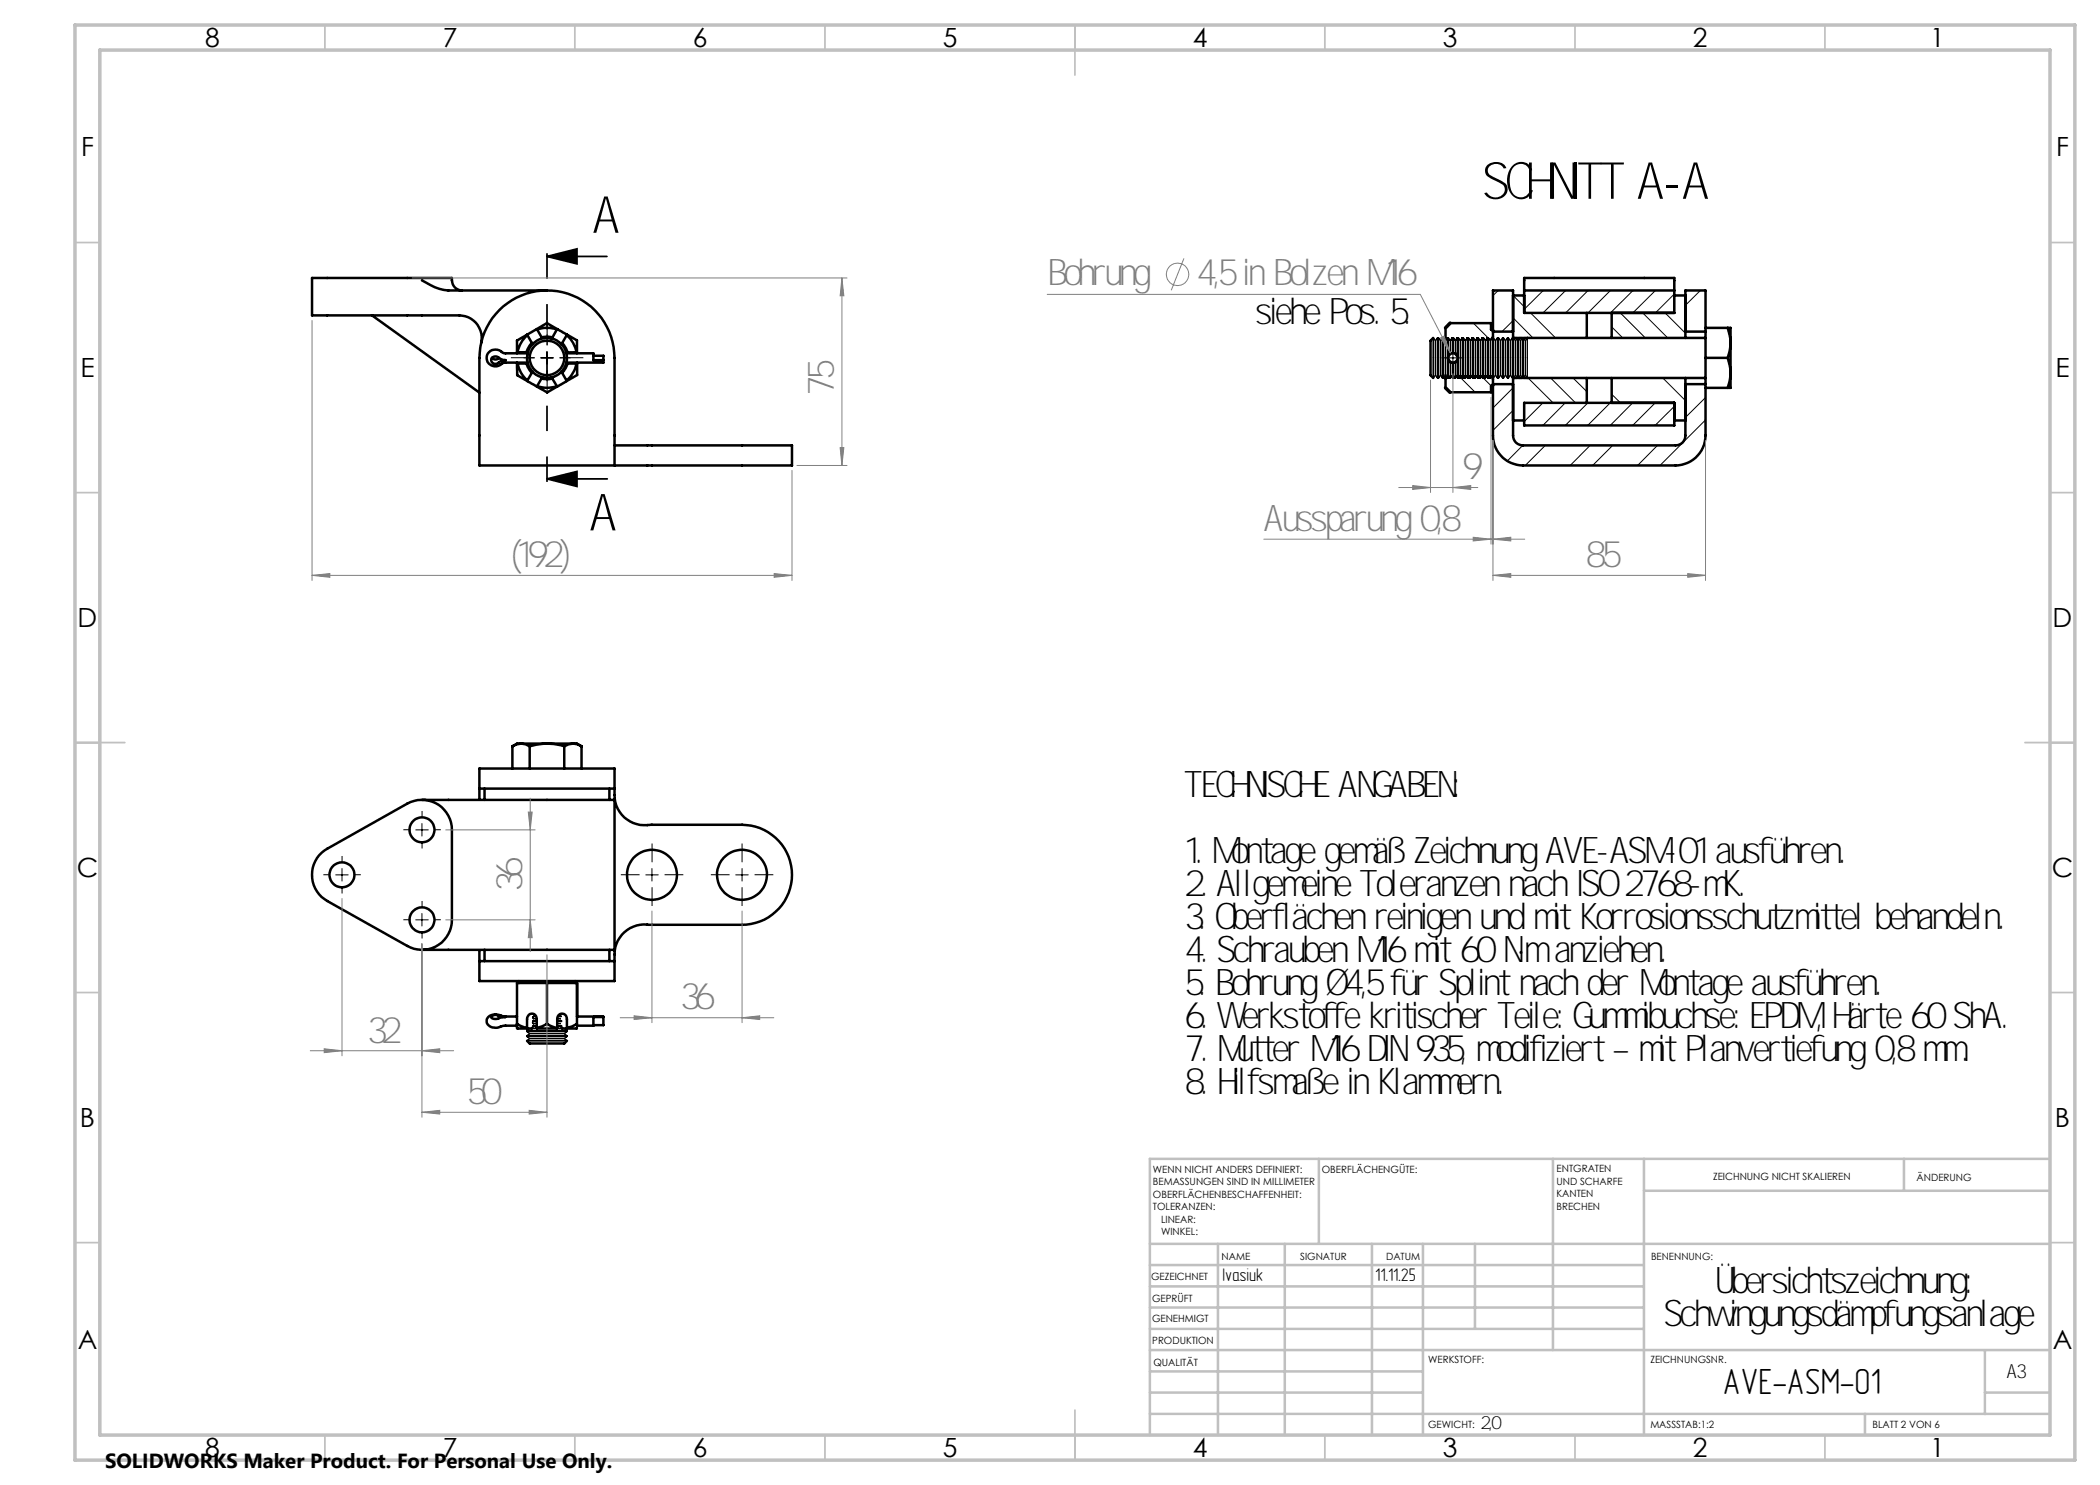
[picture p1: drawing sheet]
<svg xmlns="http://www.w3.org/2000/svg" width="420mm" height="297mm" viewBox="0 0 420 297" stroke-linecap="round" stroke-linejoin="round" font-family="sans-serif">
<g fill="none" stroke="#000" stroke-width=".25">
<path d="M334.9 59.1v3.5M99.8 71.6l-.1 .1M105.5 70.5h.1M105.6 72.7h-.1M106.5 68.8l-.7 1-.2 .6M106.5 68.8h.1M106.5 74.3v.1M106.6 68.8h-.1M107 74.8l.9 .5M107.4 65.8v.1M108.3 67.5l.1 .2M108.4 67.7l-.1 .1"/>
<path d="M108.4 75.5h.1M110.6 67.7h-.1M111 75.2l-.3 .1M112 74.5l-.1 .3M112.1 68.7l.1 .1M286.7 67.6v8M286.7 67.6l.4 .6M287.1 68.2v6.8M287.1 75l.4 .6M287.1 75l-.4 .6M287.5 67.6v8M287.5 67.6h.2"/>
<path d="M287.5 75.6h.2M287.5 67.6l-.4 .6M287.7 67.6v8M287.7 67.6l.4 .6M288.1 68.2v6.8M288.1 75l-.4 .6M288.1 75l.4 .6M288.5 67.6v8M288.5 67.6h.2M288.5 75.6h.2M288.5 67.6l-.4 .6M288.7 67.6v8"/>
<path d="M288.7 67.6l.4 .6M289.1 67.5v-.2l.3 .3M289.1 68.2v6.8M289.1 75l.4 .6M289.1 75l-.4 .6M289.1 67.5l.2 .2M289.1 67.5v.7M289.3 67.7h.1M289.3 67.6h.1M289.4 75.5l-.3 .3 .3-.3M289.4 67.7h-.1M289.4 67.6v.1"/>
<path d="M289.4 67.7h.1M289.5 71.5l.6 1.1M289.5 71.8v3.8M289.5 67.6v3.8M289.5 71.4v.4M289.5 71.8l.2 .5M289.5 67.6l-.4 .6M289.5 67.6h.2M289.5 75.6h.2M289.6 67.6h-.2M289.7 67.6v3.3M289.7 70.9l-.2 .5"/>
<path d="M289.7 72.3v3.3M289.7 72.3l.4 .3M289.7 67.6l.4 .6M289.8 75.5l.1 .1M289.9 75.4v.1M289.9 75.5v.1M289.9 75.5h.2M290.1 68.1h.1M290.1 75.5l.2-.3-.4 .4M290.1 72.6v2.4M290.1 68.2v2.4M290.1 70.6l-.4 .3"/>
<path d="M290.1 75l-.4 .6M290.1 75l.4 .6M290.1 75.5v.1M290.1 72.6l.4 .1M290.4 67.7l-.3 .4M290.5 67.6v2.9M290.5 72.7v2.9M290.5 70.5h.2M290.5 67.6h.2M290.5 75.6h.2M290.5 67.6l-.4 .6M290.5 72.7h.2"/>
<path d="M290.5 70.5l-.4 .1M290.5 67.6h-.1l-.3 .5M290.5 67.6h.1M290.7 67.6v2.9M290.7 72.7v2.9M290.7 67.6l.4 .6M290.7 70.5l.4 .1M290.8 75.5l.1 .1M290.9 75.4v.1M290.9 75.5v.1M290.9 75.5h.1M291 75.5h.1"/>
<path d="M291.1 75.5l.2-.3-.3 .4h-.1M291.1 68.1h.1M291.1 75.5l-.1 .1M291.1 70.6l.6 1.1M291.1 72.6v2.4M291.1 68.2v2.4M291.1 70.6l.4 .3M291.1 75l.4 .6M291.1 75l-.4 .6M291.1 72.6l-.4 .1M291.4 67.7l-.3 .4M291.5 72.3v3.3"/>
<path d="M291.5 67.6v3.3M291.5 70.9l.2 .5M291.5 72.3l-.4 .3M291.5 67.6h.2M291.5 75.6h.2M291.5 67.6l-.4 .6M291.5 67.6h-.1l-.3 .5M291.5 67.6h.1M291.7 67.6v3.8M291.7 71.8v3.8M291.7 71.4v.4M291.7 71.8l-.2 .5"/>
<path d="M291.7 67.6l.4 .6M291.8 75.5l.1 .1M291.9 75.3h.1M292 75.3l-.1 .3M292.1 75l-.1 .3M292.1 68.1h.1M292.1 68.2v6.8M292.1 75l-.4 .6M292.1 75l.4 .6M292.1 75.1v.4M292.2 75.2l-.3 .4M292.4 67.6l-.1 .2"/>
<path d="M292.5 67.6v8M292.5 67.6h.2M292.5 75.6h.2M292.5 67.6l-.4 .6M292.5 67.6l-.4 .5M292.5 67.6h.1M292.7 67.6v8M292.7 67.6l.4 .6M292.8 75.5l.1 .1M293 75.2l-.1 .4M293.1 68.1h.1M293.1 68.2v6.8"/>
<path d="M293.1 75l-.4 .6M293.1 75l.4 .6M293.1 75.1v.4M293.3 75.2l-.2 .4h-.2M293.4 67.6l-.3 .5M293.4 67.6v.2M293.4 67.6h.1M293.5 67.6v8M293.5 67.6h.2M293.5 75.6h.2M293.5 67.6l-.4 .6M293.5 67.6h.1"/>
<path d="M293.7 67.6v8M293.7 67.6l.4 .6M293.8 75.5l.1 .1M294 75.2l-.1 .4M294.1 75v.5M294.1 68.2v6.8M294.1 75l.4 .6M294.1 75l-.4 .6M294.1 68.1h.1M294.3 75.2l-.3 .4h-.1M294.4 67.6v.2M294.5 67.6v8"/>
<path d="M294.5 67.6h.2M294.5 75.6h.2M294.5 67.6l-.4 .6M294.5 67.6h-.1l-.3 .5M294.7 67.6v8M294.7 67.6l.4 .6M294.8 75.5l.1 .1M295 75.2l-.1 .4M295.1 68.1h.1M295.1 68.2v6.8M295.1 75l.4 .6M295.1 75l-.4 .6"/>
<path d="M295.1 75v.5M295.2 75.2l-.3 .4M295.4 67.6l-.1 .2M295.4 67.6l-.3 .5M295.4 67.6h.1M295.5 67.6v8M295.5 67.6h.2M295.5 75.6h.2M295.5 67.6l-.4 .6M295.5 67.6h.1M295.7 67.6v8M295.7 67.6l.4 .6"/>
<path d="M295.8 75.5l.1 .1M296 75.2l-.1 .4M296.1 68.1h.1M296.1 68.2v6.8M296.1 75l.4 .6M296.1 75l-.4 .6M296.1 75v.5M296.3 75.2l-.2 .4h-.2M296.4 67.6l-.3 .5M296.4 67.6v.2M296.4 67.6h.1M296.5 67.6v8"/>
<path d="M296.5 67.6h.2M296.5 75.6h.2M296.5 67.6l-.4 .6M296.5 67.6h.1M296.7 67.6v8M296.7 67.6l.4 .6M296.8 75.5l.1 .1M297 75.2l-.1 .4M297.1 75.1v.4M297.1 68.2v6.8M297.1 75l-.4 .6M297.1 75l.4 .6"/>
<path d="M297.3 75.2l-.3 .4h-.1M297.4 67.6l-.3 .5M297.4 67.6v.2M297.4 67.6h.1M297.5 67.6v8M297.5 67.6h.2M297.5 75.6h.2M297.5 67.6l-.4 .6M297.5 67.6h.1M297.7 67.6v8M297.7 67.6l.4 .6M297.8 75.5l.1 .1"/>
<path d="M298 75.2l-.1 .4M298.1 68.2v6.8M298.1 75l.4 .6M298.1 75l-.4 .6M298.1 75v.5M298.2 75.4l-.3 .2M298.2 75.4l.4 .4M298.2 75.2v.2M298.4 67.6v.1M298.4 67.6l-.1 .2M298.5 67.6v8M298.5 67.6h.2"/>
<path d="M298.5 75.6h.2M298.5 67.6l-.4 .6M298.6 67.3l-.6 .6M298.7 67.6v8M298.7 67.6l.4 .6M299.1 68.2v6.8M299.1 75l-.4 .6M299.1 75l.4 .6M299.5 67.6v8M299.5 67.6h.2M299.5 75.6h.2M299.5 67.6l-.4 .6"/>
<path d="M299.7 67.6v8M299.7 67.6l.4 .6M300.1 68.2v6.8M300.1 75l-.4 .6M300.1 75l.4 .6M300.5 67.6v8M300.5 67.6h.2M300.5 75.6h.2M300.5 67.6l-.4 .6M300.7 67.6v8M300.7 67.6l.4 .6M301.1 68.2v6.8"/>
<path d="M301.1 75l-.4 .6M301.1 75l.4 .6M301.5 67.6v8M301.5 67.6h.2M301.5 75.6h.2M301.5 67.6l-.4 .6M301.7 67.6v8M301.7 67.6l.4 .6M302.1 68.2v6.8M302.1 75l.4 .6M302.1 75l-.4 .6M302.5 67.6v8"/>
<path d="M302.5 67.6h.2M302.5 75.6h.2M302.5 67.6l-.4 .6M302.7 67.6v8M302.7 67.6l.4 .6M303.1 68.2v6.8M303.1 75l-.4 .6M303.1 75l.4 .6M303.5 67.6v8M303.5 67.6h.2M303.5 75.6h.2M303.5 67.6l-.4 .6"/>
<path d="M303.7 67.6v8M303.7 67.6l.4 .6M304.1 68.2v6.8M304.1 75l.4 .6M304.1 75l-.4 .6M304.5 67.6v8M304.5 67.6h.2M304.5 75.6h.2M304.5 67.6l-.4 .6M304.7 67.6v8M304.7 67.6l.4 .6M304.8 62.6h12.6"/>
<path d="M305.1 68.2l.4-.6v8l-.4-.6M305.1 68.2v6.8M305.1 75l-.4 .6M122.9 93.1h.1M95.9 159.7v.3M95.9 190v.2M115.4 196.6h.1M105.4 206.1h8M105.4 206.3h8M105.4 207.1h8M105.4 207.3h8M105.4 208.1h8"/>
<path d="M105.4 206.1v.2M105.4 207.1v.2M105.4 206.3l.5 .4M105.4 207.3l.5 .4M105.9 206.7h7M105.9 207.7h7M105.9 205.7l-.5 .4M105.9 206.7l-.5 .4M105.9 207.7l-.5 .4M106.4 205.7h1M106.5 204.1h.9M106.5 205.1h.9"/>
<path d="M106.6 203.7h.8M106.6 204.7h.8M106.7 203.1h.4M107.2 203.3l-.7 .1 .3 .4M107.4 204.3l-.9 .1 .2 .4M107.4 205.3h-.9v.2M111.4 205.7h1M111.4 204.1h.9v.2M111.4 203.7h.6v.1M111.4 204.3h.9M111.4 204.7h.6M111.4 205.1h.9"/>
<path d="M111.4 205.3h.9M111.5 203.3h.7M111.7 203.1h.4M112.1 203.1l.1 .2M112.3 205.1h.1M112.3 204.3h.1M112.3 205.1v.2M112.3 205.3h.1M112.9 205.7l.5 .4M112.9 206.7l.5 .4M112.9 207.7l.5 .4M113.4 206.1v.2"/>
<path d="M113.4 207.1v.2M113.4 206.3l-.5 .4M113.4 207.3l-.5 .4M115.4 203.3v-.6v2.9v-.8M115.4 205.1v.5zM120.7 203.3v.1"/>
</g>
<g fill="none" stroke="#000" stroke-width=".5">
<path d="M84.4 56.1a11 11 0 0 0 5.3 2h19.7M92.4 58.1a2.11 2.11 0 0 1-2-2.5h-28v7.5h29.5a4.5 4.5 0 0 1 4.3 5.5M302.6 59.1h2.2M304.8 58.1v-2.5h30.1v2.5M304.8 58.1h30.1M304.8 58.1v4.5h30.1v-4.5M334.9 59.1h2.2M74.4 63.1l21.5 15.4M98.4 71.6l.6 .3 .7-.2M98.5 71.5a1.37 1.37 0 0 1 1.7 .3l.9 .2-.7 .2a2.33 2.33 0 0 1-1.7 .5 .73 .73 0 0 1-.2-1.2zM103.4 72.7v2.3l2 1.2M103.4 70.4v.3"/>
<path d="M103.4 72.5v.2M103.4 70.4h2.1M103.4 72.7h2.2M103.5 72.7a5.9 5.9 0 0 0 2 3.4M105.3 72.7l.3 .8 .8 1.1M105.4 67l-2 1.1v2.3M105.4 67h.1M105.4 76.2l2 1.1M105.5 67a6.2 6.2 0 0 0-2 3.4M105.5 76.1l-.1 .1M105.5 67l.9 1.6M105.5 70.7l-4.7-.1a2.11 2.11 0 0 0-3.3 .1 1.81 1.81 0 0 0 .7 2.4 1.81 1.81 0 0 0 2.4-.5l4.9-.1"/>
<path d="M106.4 68.6l-.8 1.1-.3 .7M106.4 74.6l-.9 1.5M106.4 68.6l.1 .2M106.5 74.3l-.1 .3M107.4 77.3l2 1.2 2-1.2M107.4 77.2a5.7 5.7 0 0 0 4 0M107.4 77.2v.1M108.3 75.7l1.1 .1 1.1-.1M108.3 75.7l-.9 1.5M108.4 75.5l-.1 .2M110.3 75.5l.2 .2M110.5 75.7l.9 1.5"/>
<path d="M110.5 67.5l-.2 .2M111.4 65.9a6.3 6.3 0 0 0-4 0l.9 1.6 .8-.2 1.4 .2M111.4 77.2v.1M111.4 65.9l-.9 1.6M111.4 65.8l-2-1.2-4 2.4M111.4 65.8l2 1.1M111.4 65.8v.1M112.3 74.3l.1 .3M112.4 68.6l.8 1.1 .3 .8M112.4 68.6l-.1 .3M112.4 74.6l.9 1.5M113.2 70.5h.3"/>
<path d="M113.2 72.7h2.2M113.3 70.7h5.4v1.3h2M113.3 76.1v.1M113.3 67a6.2 6.2 0 0 1 2 3.4M113.3 76.2l-1.9 1.1M113.3 67l-.9 1.6M113.4 66.9l2 1.2v2.3M113.4 66.9l-.1 .1M113.5 72.7l-.3 .8-.8 1.1M115.3 72.7a6.2 6.2 0 0 1-2 3.4M115.3 70.4h.1M115.3 70.4l-1.8 .1"/>
<path d="M115.4 70.4v.3M115.4 72.7v2.3l-2.1 1.2M115.4 72.5v.2M118.7 71.2h2v.8M120.7 72v.5h-7.4M286.6 67.6l-.5 .6v6.8l.5 .6M289.1 65.6v1.7M289.1 75v.7M289.1 75.8v1.8M290 64.6h8.2v1.3h.4M298.6 67.6v-9.5h4v9.5M298.6 77.2h-.4v1.3h-8.2"/>
<path d="M298.6 66.3h4M298.6 76.8h4M302.6 75.6v11.5a1.93 1.93 0 0 0 2 2h30.5a1.93 1.93 0 0 0 2-2v-11.5M302.7 67.6h.8M302.7 75.6h.8M303.7 67.6h.8M303.7 75.6h.8M304.7 67.6h36.4M304.7 75.6h36.4M317.4 62.6v5M317.4 75.6v5M322.3 62.6v5"/>
<path d="M322.3 75.6v5M337.1 67.6v-9.5h4v29a6.1 6.1 0 0 1-6 6h-30.5a6 6 0 0 1-6-6v-11.5M337.1 66.3h4M337.1 76.8h4M341.1 77.6h4.4M341.1 71.6h4.4M341.1 65.6h4.4M345.5 71.6l.4 1.5 .2 1.5M345.5 65.6l.6 2.2v.8M345.5 65.6h.6v3M346.1 74.6l-.2 1.6-.4 1.4M346.1 68.6l-.2 1.6-.4 1.4"/>
<path d="M346.1 68.6v6M346.1 74.6v3h-.6M122.9 89.1h35.5v4h-62.5v-21.5a13.5 13.5 0 0 1 13.5-13.5 13.5 13.5 0 0 1 13.5 13.5v21.5M302.6 84.1h2.2M304.8 80.6h30.1v4.5h-30.1zM334.9 84.1h2.2M84.4 160h38.5v30h-38.5M95.9 157.7h27M95.9 157.7v-4h27v4M95.9 157.7v2M96.9 157.7v2.3M102.5 149.3v4.4"/>
<path d="M104.2 148.7h5.2M104.2 148.7l.9 .2 .8 .4M104.2 148.7l-.9 .2-.8 .4M104.2 148.7h-.8l-.9 .6M105.9 149.3v4.4M109.4 148.7l1.4 .1 2.1 .5M109.4 148.7h5.2M109.4 148.7l-2.2 .2-1.3 .4M112.9 149.3v4.4M114.6 148.7l-.9 .2-.8 .4M114.6 148.7l.9 .2 .8 .4M114.6 148.7h.8l.9 .6"/>
<path d="M116.3 149.3v4.4M121.9 157.7v2.3M122.9 157.7a6.2 6.2 0 0 0 7 7.3h18.5a10 10 0 0 1 10 10 10 10 0 0 1-10 10h-18.1a6.3 6.3 0 0 0-7.4 7.2M63.8 171.1l1.6-1.3 16.1-9.1a6 6 0 0 1 8.9 5.3v18a6 6 0 0 1-8.9 5.2l-16.1-9a6 6 0 0 1-1.6-9.1zM95.9 192.2v4h27v-4M95.9 192.2h27M95.9 190.2v2M96.9 190v2.2M103.8 196.2v.4M109.4 196.6v8.2M115 196.2v.4M115.4 196.6v6.7"/>
<path d="M121.9 190v2.2M98.3 203.2a2.6 2.6 0 0 1 2.2 .2h.6l-.9 .1a1.72 1.72 0 0 1-2 0zM103.4 203.3l-3-.1a2.23 2.23 0 0 0-3 .6 1.53 1.53 0 0 0 1.8 1.8l1.7-.5h2.5M103.4 204.8v-8.2h12v8.2l-1 .5-1 .3M103.4 204.8l2 .8M103.4 204.8l.1 .9h2M105.4 205.6v-1.8a.98 .98 0 0 1 1-1.1 .98 .98 0 0 1 1 1.1v1.8M105.4 208.2l.5 .5h7l.5-.5M105.4 205.6l.1 .1M106.5 205.5l-.1 .2h-.9M107.4 205.6v.1l4-.1M109.4 204.8l2 .8"/>
<path d="M109.4 204.8l-2 .8M112.3 205.4l.1 .3h.9M113.4 205.6v-1.8a.98 .98 0 0 0-1-1.1 .98 .98 0 0 0-1 1.1v1.8M113.4 205.6l-.1 .1M115.4 205.6l-2.1 .1M115.4 203.3h5.3M118.7 205h2v-1.6h-2v1.7h-3.3"/>
<circle cx="109.4" cy="71.6" r="4"/>
<circle cx="109.4" cy="71.6" r="3.4"/>
<circle cx="290.6" cy="71.6" r=".93"/>
<circle cx="68.4" cy="175" r="2.51"/>
<circle cx="84.4" cy="166" r="2.51"/>
<circle cx="130.4" cy="175" r="5"/>
<circle cx="148.4" cy="175" r="5"/>
<circle cx="84.4" cy="184" r="2.51"/>
</g>
<g fill="none" stroke="#000" stroke-width=".2">
<path d="M299.6 58.1l-1 1M302.6 59.1l2.2 2.2M308.6 58.1l-3.8 3.8M313.1 58.1l-4.5 4.5M317.6 58.1l-4.5 4.5M322.1 58.1l-4.5 4.5M326.6 58.1l-4.5 4.5M331.1 58.1l-4.5 4.5M334.9 58.8l-3.8 3.8M340.1 58.1l-3 3M108.2 71.6h2.5M109.4 70.3v2.5"/>
<path d="M289.3 71.6h2.6M290.6 70.3v2.5M292.1 75.5l2.9 3M294.7 64.6l2.9 3M296.7 75.6l1.5 1.6M297.9 67.9h.1M302.6 77.6l-4 4M302.6 63.6l4 4M302.6 64.1l-2.2 2.2M305.6 75.6l5 5M306.1 62.6l5 5M310.1 75.6l5 5"/>
<path d="M314.6 75.6l2.8 2.7M322.3 65.4l2.3 2.2M322.3 78.8l1.8 1.8M324.1 62.6l5 5M328.5 62.6l5.1 5M332.6 75.6l4.5 4.5M333 62.6l4.1 4M337 75.6h.1M341.1 66l-.3 .3M341.1 79.5l-4 4M302.6 82.1l-4 4M304.6 89.1l-3.2 3.1"/>
<path d="M308.6 80.6l-3.8 3.7M309.1 89.1l-4.1 4M313.1 80.6l-4.5 4.5M317.6 80.6l-4.5 4.5M318 89.1l-4 4M322.1 80.6l-4.6 4.5M322.5 89.1l-4 4M326.5 80.6l-4.4 4.5M331 80.6l-4.5 4.5M331.5 89.1l-4 4M334.9 81.3l-3.9 3.8M341.1 84l-9.1 9.1"/>
<path d="M67.1 175h2.5M68.4 173.7v2.5M83.1 166h2.6M84.4 164.7v2.5M129.2 175h2.5M130.4 173.7v2.5M147.1 175h2.5M148.4 173.7v2.5M83.1 184h2.6M84.4 182.7v2.5"/>
</g>
<path d="M109.4 51.3l6-1.5v3zM109.4 51.3h12M109.4 95.8l6-1.5v3zM109.4 95.8h12.1M317.4 80.6h-12.6v3.5" fill="none" stroke="#000" stroke-width=".35"/>
<path d="M289.1 77.6l.9 .9M290 64.6l-.9 1" fill="none" stroke="#000" stroke-width=".7"/>
<g fill="none" stroke="#808080" stroke-width=".2">
<path d="M82.4 55.6h87M168.4 55.6l.4 3.6h-.8zM168.4 55.6v37.5M209.4 58.9h74.7l6 11.7M236.8 51.7l-2.6 6.4M62.4 64.1v52M286.1 76v22.5M288.1 67.6l.7-.4 1.3 3.4zM290.6 74.8v23.7M298.2 79.5v29.3M158.4 94.1v22M159.4 93.1h10"/>
<path d="M168 89.5h.8l-.4 3.6zM279.8 97.5h15.8M282.5 97.1l3.6 .4-3.6 .4zM290.6 97.5l3.5-.4v.8zM298.6 88.1v28M341.1 88.1v28M62.4 115.1l3.6-.4v.8zM62.4 115.1h96M154.8 114.7l3.6 .4-3.6 .4zM252.8 107.8h52.1M294.6 107.5l3.6 .3-3.6 .4zM298.6 115.1l3.6-.4v.8z"/>
<path d="M298.6 107.8l3.6-.3v.7zM298.6 115.1h42.5M337.5 114.7l3.6 .4-3.6 .4zM106 159.6v30.7M68.4 179.7v31.5M89.1 166h17.9M105.7 162.4h.7l-.4 3.6zM84.4 188.7v34.7M89.1 184h17.9M106 184l.4 3.5h-.7zM109.4 191v32.4M130.4 182.2v22.3"/>
<path d="M148.4 182.2v22.3M62.1 210.1h28.6M64.8 209.8l3.6 .3-3.6 .4zM84.4 210.1l3.5-.3v.7zM124 203.5h30.8M126.8 203.2l3.6 .3-3.6 .4zM148.4 203.5l3.5-.3v.7zM84.4 222.5l3.5-.4v.7zM84.4 222.5h25M105.8 222.1l3.6 .4-3.6 .3z"/>
<circle cx="235.5" cy="54.9" r="2.26"/>
</g>
<g fill="none" stroke="#000" stroke-width=".2" stroke-dasharray="15.2 5.1 5.1 5.1" stroke-linecap="butt">
<path d="M106.9 71.6h-2.2M106.9 71.5h-4.7M109.4 69.1v-2.2M109.4 74.1v2.2M109.4 69v-4.7M109.4 74v4.8M111.9 71.6h2.2M111.9 71.5h4.8M289.4 71.6h-1M290.6 70.3v-.9M290.6 72.8v.9M291.9 71.6h.9"/>
<path d="M65.9 174.9h-1.2M68.4 172.4v-1.2M68.4 177.4v1.3M70.9 174.9h1.3M81.9 165.9h-1.2M84.4 163.4v-1.2M84.4 168.4v1.3M86.9 165.9h1.3M127.9 174.9h-3.7M130.4 172.4v-3.7M130.4 177.4v3.8M132.9 174.9h3.8"/>
<path d="M145.9 174.9h-3.7M148.4 172.4v-3.7M148.4 177.4v3.8M150.9 174.9h3.8M81.9 183.9h-1.2M84.4 181.4v-1.2M84.4 186.4v1.3M86.9 183.9h1.3"/>
</g>
<path d="M109.4 49.3v48.5" fill="none" stroke="#000" stroke-width=".35" stroke-dasharray="5.1 5.1 5.1 5.1 5.1 5.1" stroke-dashoffset="8.8" stroke-linecap="butt"/>
<g fill="none" stroke="#c0c0c0" stroke-width=".35">
<path d="M65 5v5M115 5v5M165 5v5M215 5v10M265 5v5M315 5v5M365 5v5M15 48.5h5M410 48.5h5M15 98.5h5M410 98.5h5M15 148.5h10"/>
<path d="M405 148.5h10M15 198.5h5M410 198.5h5M15 248.5h5M410 248.5h5M65 287v5M115 287v5M165 287v5M215 282v10M265 287v5M315 287v5M365 287v5"/>
</g>
<g fill="none" stroke="#c0c0c0" stroke-width=".5">
<path d="M263.8 231.8v17M310.6 231.8v38.2M328.8 231.8v55.2M328.8 238.2h81.2M380.8 231.8v6.4M410 231.8h-180v55.2M230 248.8h180M230 257.3h98.8M230 253h98.8M243.6 248.8v38.2M257 248.8v38.2M274.4 248.8v38.2"/>
<path d="M284.6 248.8v38.2M295 248.8v17M230 265.8h98.8M230 261.5h98.8M230 278.5h54.6M230 274.3h54.6M230 270h180M397 278.5h13M397 270v12.8M230 282.8h180M373 282.8v4.2"/>
</g>
<path d="M15 5h400v287h-400zM20 10h390v277h-390z" fill="none" stroke="#c0c0c0" stroke-width=".7"/>
<path d="M109.4 51.3l6-1.5v3zM109.4 95.8l6-1.5v3z" fill="#000"/>
<g fill="#808080">
<path d="M288.1 67.6l.7-.4 1.3 3.4z"/>
<path d="M290.6 97.5l3.5-.4v.8zM282.5 97.1l3.6 .4-3.6 .4z"/>
<path d="M62.4 115.1l3.6-.4v.8zM154.8 114.7l3.6 .4-3.6 .4zM126.8 203.2l3.6 .3-3.6 .4zM148.4 203.5l3.5-.3v.7zM64.8 209.8l3.6 .3-3.6 .4zM84.4 210.1l3.5-.3v.7zM84.4 222.5l3.5-.4v.7zM105.8 222.1l3.6 .4-3.6 .3zM298.6 115.1l3.6-.4v.8zM337.5 114.7l3.6 .4-3.6 .4zM294.6 107.5l3.6 .3-3.6 .4zM298.6 107.8l3.6-.3v.7z"/>
<path d="M168.4 55.6l.4 3.6h-.8zM168 89.5h.8l-.4 3.6zM105.7 162.4h.7l-.4 3.6zM106 184l.4 3.5h-.7z"/>
</g>
<g font-size="10.2">
<text x="296.4" y="39.8">SCHNITT A-A</text>
<text x="118.5" y="46.6">A</text>
<text x="117.9" y="106.1">A</text>
</g>
<g font-size="7.3" fill="#808080">
<text x="209.5" y="57.1">Bohrung</text>
<text x="239.2" y="57.1">4,5 in Bolzen M16</text>
<text x="166.8" y="79.2" transform="rotate(-90 166.8 79.2)">75</text>
<text x="292.4" y="95.9">9</text>
<text x="252.8" y="106.2">Aussparung 0,8</text>
<text x="101.9" y="113.4">(192)</text>
<text x="317.1" y="113.4">85</text>
<text x="104.4" y="178.4" transform="rotate(-90 104.4 178.4)">36</text>
<text x="136" y="201.9">36</text>
<text x="73.4" y="208.5">32</text>
<text x="93.3" y="220.8">50</text>
</g>
<g font-size="7.3">
<text x="251" y="64.8">siehe Pos. 5.</text>
<text x="236.9" y="159.4">TECHNISCHE ANGABEN:</text>
<text x="236.9" y="172.6">1. Montage gemäß Zeichnung AVE-ASM-01 ausführen.</text>
<text x="236.9" y="179.2">2. Allgemeine Toleranzen nach ISO 2768-mK.</text>
<text x="236.9" y="185.8">3. Oberflächen reinigen und mit Korrosionsschutzmittel behandeln.</text>
<text x="236.9" y="192.4">4. Schrauben M16 mit 60 N·m anziehen.</text>
<text x="236.9" y="199">5. Bohrung Ø4,5 für Splint nach der Montage ausführen.</text>
<text x="236.9" y="205.6">6. Werkstoffe kritischer Teile: Gummibuchse: EPDM, Härte 60 ShA.</text>
<text x="236.9" y="212.2">7. Mutter M16 DIN 935, modifiziert – mit Planvertiefung 0,8 mm.</text>
<text x="236.9" y="218.8">8. Hilfsmaße in Klammern.</text>
<text x="342.9" y="258.6">Übersichtszeichnung:</text>
<text x="332.7" y="265.2">Schwingungsdämpfungsanlage</text>
<text x="344.6" y="278.8">AVE-ASM-01</text>
</g>
<g font-size="5.3">
<text x="41" y="9.5">8</text>
<text x="88.5" y="9.5">7</text>
<text x="138.5" y="9.5">6</text>
<text x="188.5" y="9.5">5</text>
<text x="238.5" y="9.5">4</text>
<text x="288.5" y="9.5">3</text>
<text x="338.5" y="9.5">2</text>
<text x="386" y="9.5">1</text>
<text x="16.2" y="31.3">F</text>
<text x="411.2" y="31.3">F</text>
<text x="16.1" y="75.5">E</text>
<text x="411.1" y="75.5">E</text>
<text x="15.5" y="125.5">D</text>
<text x="410.5" y="125.5">D</text>
<text x="15.4" y="175.5">C</text>
<text x="410.4" y="175.5">C</text>
<text x="16" y="225.5">B</text>
<text x="411" y="225.5">B</text>
<text x="15.5" y="269.8">A</text>
<text x="410.5" y="269.8">A</text>
<text x="41" y="291.5">8</text>
<text x="88.5" y="291.5">7</text>
<text x="138.5" y="291.5">6</text>
<text x="188.5" y="291.5">5</text>
<text x="238.5" y="291.5">4</text>
<text x="288.5" y="291.5">3</text>
<text x="338.5" y="291.5">2</text>
<text x="386" y="291.5">1</text>
</g>
<text font-size="4.1" x="21" y="293.7">SOLIDWORKS Maker Product. For Personal Use Only.</text>
<text font-size="3.9" x="401.4" y="275.6">A3</text>
<text font-size="3.7" x="296.1" y="285.9">2,0</text>
<g font-size="3.6">
<text x="244.5" y="256.3">Ivasiuk</text>
<text x="275" y="256.3">11.11.25</text>
</g>
<g font-size="2">
<text x="230.6" y="234.6">WENN NICHT ANDERS DEFINIERT:</text>
<text x="230.6" y="237.1">BEMASSUNGEN SIND IN MILLIMETER</text>
<text x="230.6" y="239.6">OBERFLÄCHENBESCHAFFENHEIT:</text>
<text x="264.4" y="234.6">OBERFLÄCHENGÜTE:</text>
<text x="311.3" y="234.5">ENTGRATEN</text>
<text x="311.3" y="237">UND SCHARFE</text>
<text x="311.3" y="239.5">KANTEN</text>
<text x="342.6" y="236">ZEICHNUNG NICHT SKALIEREN</text>
<text x="383.3" y="236.2">ÄNDERUNG</text>
<text x="230.6" y="242.1">TOLERANZEN:</text>
<text x="232.2" y="244.6">LINEAR:</text>
<text x="311.3" y="242">BRECHEN</text>
<text x="232.2" y="247.1">WINKEL:</text>
<text x="244.3" y="252">NAME</text>
<text x="260" y="251.9">SIGNATUR</text>
<text x="277.2" y="251.9">DATUM</text>
<text x="330.2" y="251.9">BENENNUNG:</text>
<text x="230.2" y="256.1">GEZEICHNET</text>
<text x="230.4" y="260.3">GEPRÜFT</text>
<text x="230.4" y="264.4">GENEHMIGT</text>
<text x="230.5" y="268.8">PRODUKTION</text>
<text x="230.7" y="273.1">QUALITÄT</text>
<text x="285.6" y="272.5">WERKSTOFF:</text>
<text x="330.1" y="272.5">ZEICHNUNGSNR.</text>
<text x="285.6" y="285.5">GEWICHT:</text>
<text x="330.1" y="285.6">MASSSTAB:1:2</text>
<text x="374.5" y="285.6">BLATT 2 VON 6</text>
</g>
</svg>
